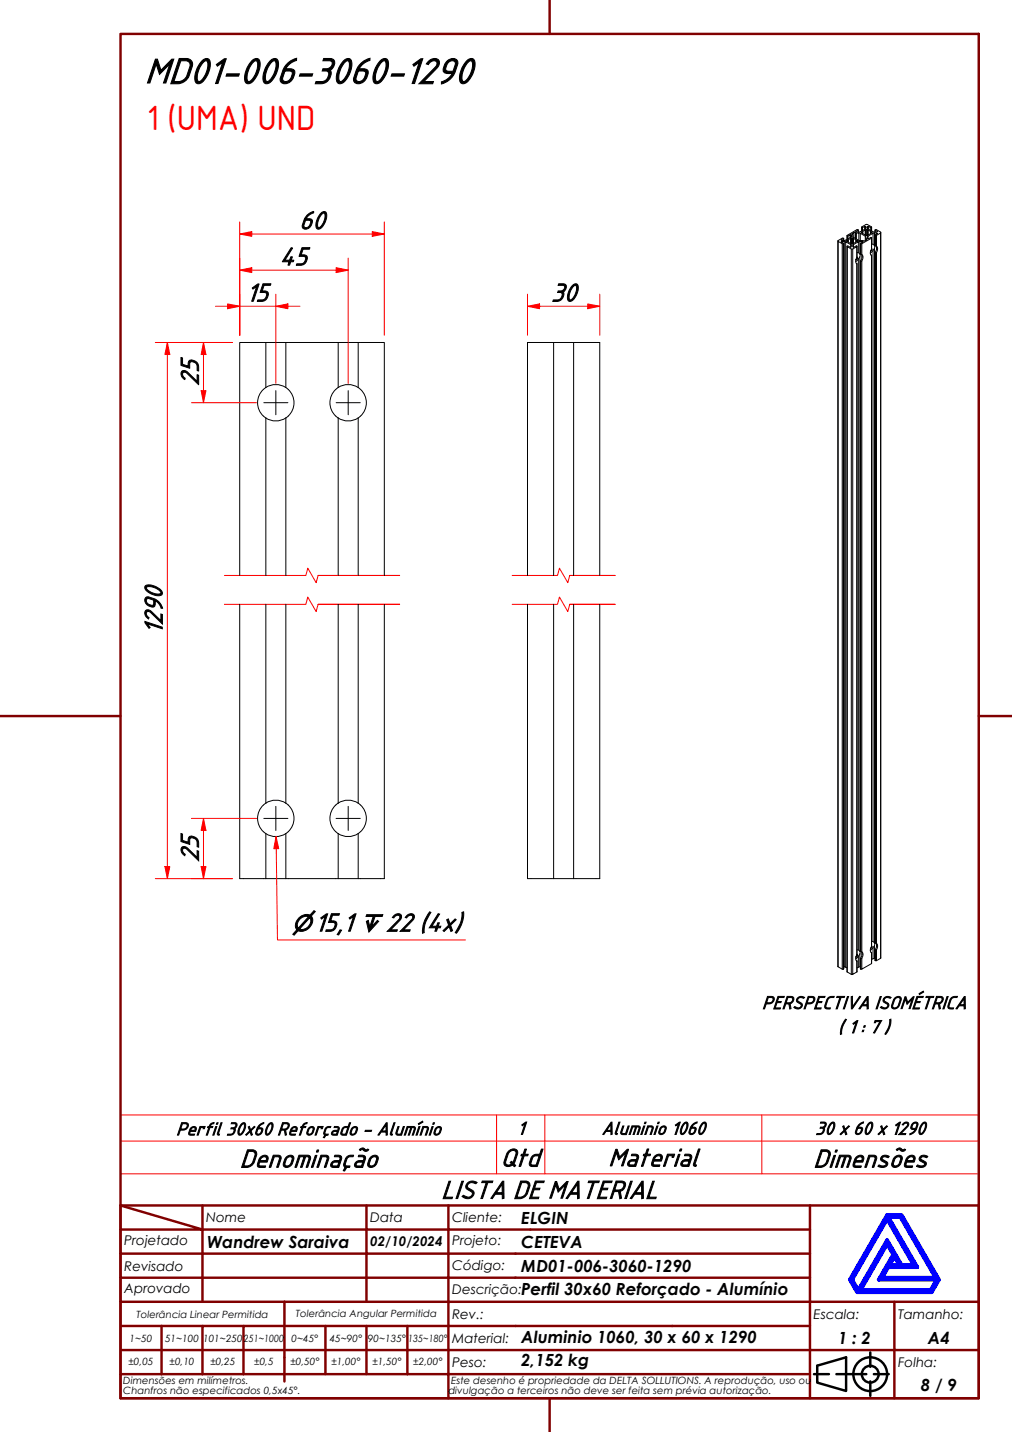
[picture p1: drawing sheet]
<svg xmlns="http://www.w3.org/2000/svg" width="210mm" height="297mm" viewBox="0 0 210 297" stroke-linecap="round" stroke-linejoin="round" font-family="sans-serif">
<!-- layer: Linha Corte (ABNT) -->
<path d="M46.5 119.4h16.9l.4-1.5 1.8 3 .4-1.5h16.9h-16.9M106.2 119.4h9.4l.4-1.5 1.8 3 .4-1.5h9.4h-9.4M46.5 125.4h16.9l.4-1.5 1.8 3 .4-1.5h16.9h-16.9M106.2 125.4h9.4l.4-1.5 1.8 3 .4-1.5h9.4h-9.4" fill="none" stroke="#f00" stroke-width=".21"/>
<!-- layer: Visible (ABNT) -->
<g fill="none" stroke="#000" stroke-width=".21">
<path d="M173.8 50v150.5M174.5 49.8l.5-.3v.4v-.4l-.3-.1-.9 .5v.2M174.5 49.7v.1M174.5 50.2l.2-.1v.2v-.2h.4v150.4M174.5 50.2h.1M174.5 50.2l.5 .3v150.5M174.7 50.6h.2M175.1 50.1l.3 .1M175.7 50v-.1l.2 .3M175.7 49.9v.2M175.7 49.9l.2-.1v.3M175.7 51.1v150.5"/>
<path d="M175.7 48.9v.8M175.9 49.8v.4M175.9 50.2l.5 .2M176.3 48.7h.1M176.3 49.3v-.6l-.4 .3v.6v-.6l-.2-.1v.7M176.4 50.4l.2 .2M176.4 49.5l-.5 .3M176.4 49.5l.1 1M176.4 50.7l.2 .5-.2 .1-.5-.3-.2 .2M176.4 51.3v-.6l-1-.5v150.4M176.4 49.5v.9M176.5 49.5l.1-.1v1.2"/>
<path d="M176.6 49.1v-.3l-.1 .4-1.1 .6h-.9M176.6 48.8l-.2-.1v.5M176.6 51.7h.3M176.7 48.6v-.1l.4-.3v1.1M176.7 48.5v.1M176.7 48.6l.2 .6 1.2 .7 1.2 .1 .4-.2M176.8 49.4h-.2v1.2M176.9 49.4l-.1 1.2M177 50.5l-.1-1.1v1.2M177 49.5v.9M177 49.5l.5 .3M177 50.4l-.4 .2"/>
<path d="M177 50.7l-.1 .5 .2 .1 .5-.3 .1 .2M177 50.7l1-.5v2.2M177 50.7v.6M177.1 48.2h.3M177.4 49.5v-1.3l.1 1.3M177.5 48.3h.1M177.5 49.8l.1 .3M177.5 50.2l-.5 .2M177.5 48.1l.5-.4v.4v-.4h-.3l-2 1.2M177.5 48v.1M177.5 49.8v.4M177.6 53.9l-.1 .1"/>
<path d="M177.6 49.8l.2 .1v.2M177.6 53.8l-.1 .1M177.6 54.6l.1 .1M177.6 49.6v-1.3h.5v1.6M177.7 53.4v-2.2l-.8 .5v150.4l.8-.5v-2.2M177.7 54.7v143.4M177.8 51.1v2.3a.93 .93 0 0 0 0 1.3h-.1M177.8 52.4a.69 .69 0 0 1 .6 .5 .69 .69 0 0 1-.4 .8l-.5 .6M177.8 54.7l-.1 143.4M177.8 53.4h.1M177.8 53.7l-.2 .2M177.8 49.9v.1v-.1"/>
<path d="M177.8 53.4v.3M177.8 50l-.3 .2M177.8 53.4v.2M178 53.7v143.3M178.1 48.3l.3 .1M178.4 50.1l-.4 .1M178.4 53.2v144.2M178.4 49.9v-1.5l1.1 .6v.9M178.5 52.7h.1M178.5 54.2v143.1l.1 .1M178.5 50.5v2.2M178.5 54.1l.1 .1"/>
<path d="M178.5 50.5l.1 2.2M178.6 52.7l.2 .1M178.6 50.6h.2M178.6 54.2v143.2M178.7 52.8l.1 .7-.3 .6M178.7 48.2v.1zM178.7 48.3h.1M178.7 48.3l.2-.2v.3M178.7 48.3l.2 .1M178.7 47.1v.8M178.8 52.8a.9 .9 0 0 1-.2 1.4M178.8 47.2l.9-.7 1.1 .7"/>
<path d="M178.8 50.6v2.2M178.8 54.1v143.4M178.8 53.1v.3M178.8 50.1h.1M178.9 47.2h-.1v.7M178.9 47.2v.6M178.9 48.4h.1M178.9 48.4l.6 .3M178.9 50.2l-.1-.1v.2v-.2h-.4v2.6M178.9 50.2h.1M178.9 50.2l-.4 .3M179.3 47h.2"/>
<path d="M179.3 47.5v-.5l-.4 .2v.6M179.5 47.8l-.6 .3v.3M179.5 47.8v.9M179.5 49l.1 .8M179.5 47.5l-1.1 .6h-.9M179.5 48.7h.1M179.5 47.8l.1-.2v1.2M179.5 48.7l.1 .1M179.6 47.4v-.4l-.1 .5M179.6 47h-.1v.5M179.6 49.5h.1M179.6 47.6l.1 1.3"/>
<path d="M179.6 48.8l.1 .1M179.7 47.6h.2v1.3M179.7 48.9h.2M179.7 49.6v.2M179.7 49.8v-.3v.3M179.9 47.6v1.2M179.9 47.6l.1 .2v.9M179.9 48.8v.1M179.9 47.4l.2-.4v.5M179.9 47l.1 .5 1.1 .6h.9M180 48.7h.1M180 48.7l-.1 .1"/>
<path d="M180 49l-.1 .4 .2 .1 .5-.3 .2 .2-2 1.2M180 49l1.1-.6v2.3M180 49v.5M180.1 47h.1M180.2 47.5v-.5l.5 .2-.1 .6M180.6 48.1l-.6-.3v.9M180.6 48.1v.3M180.6 48.4l-.6 .3M180.6 52.1h.1M180.6 52.1l-.1 .1M180.6 48.1l.2 .2M180.6 48.4h.1"/>
<path d="M180.6 52v.1M180.6 52.9h.2M180.7 47.8l.1-.6v.7M180.8 53v143.3M180.8 51.5v.1a.96 .96 0 0 0 0 1.4v-.1M180.8 50.6a.71 .71 0 0 1 .6 .6 .71 .71 0 0 1-.3 .8l-.6 .5M180.8 51.6h.1M180.8 47.1v.8M180.8 49.3v2.4M180.8 51.9l-.2 .2M180.8 51.6v.1M180.8 48.2v.1z"/>
<path d="M180.8 51.6v.3M180.8 51.7v.2M180.8 48.3l-.2 .1M181.1 52v143.3M181.4 48.3l-.3 .1M181.4 51.5v144.1M181.5 50.9l.1 .1M181.5 52.4l.1 .1M181.5 48.8h.1M181.5 48.8l.1 2.2M181.5 52.4l.1 143.2M181.5 48.8v2.1"/>
<path d="M181.6 51l.2 .1M181.6 48.8h.2M181.6 52.5v143.1M181.7 51l.1 .5-.3 .9M181.8 51.1a.92 .92 0 0 1-.2 1.4M181.8 51.1v-2.3l.8-.5v150.5l-.8 .5v-2.3M181.8 52.4v143.3M181.8 48.6v-.3h-.4v2.7M181.8 51.3v.4M181.8 48.3h.1M182 48.5l-.5 .3v2.1M182 48v.1"/>
<path d="M182 48.1l-.5-.4v.4v-.4l.2-.1 .9 .5v.2M182 48.4v.1M182 48.5l-.2-.2v.2M182.7 48.2l-.1 150.6M55.1 71v9.4M59.3 71v9.4M70.1 71h-20.4v48.4M74.3 71h5.4v48.4M114.8 71h4.2M54.6 80.8a3.8 3.8 0 0 0 0 5.5M54.6 86.3l.5 .4M55.1 86.7a3.8 3.8 0 0 0 4.2 0"/>
<path d="M55.1 80.4a3.8 3.8 0 0 1 4.2 0M55.1 80.4l-.5 .4M55.1 86.7v32.7M59.3 80.4a3.8 3.8 0 0 1 0 6.3M59.3 86.7v32.7M70.1 86.7a3.8 3.8 0 0 0 4.2 0M70.1 80.4a3.8 3.8 0 0 1 4.2 0M70.1 80.4a3.8 3.8 0 0 0 0 6.3M70.1 80.4v-9.4h4.2v9.4M70.1 86.7v32.7M74.3 80.4a3.8 3.8 0 0 1 0 6.3M74.3 86.7v32.7"/>
<path d="M109.4 119.4v-48.4h5.4v48.4M119 119.4v-48.4h5.4v48.4M49.7 125.4v56.9h30v-56.9M55.1 125.4v41.2M59.3 125.4v41.2M70.1 125.4v41.2M74.3 125.4v41.2M109.4 125.4v56.9h15v-56.9M114.8 125.4v56.9M119 125.4v56.9M54.6 167a3.8 3.8 0 0 0 0 5.5M54.6 172.5l.5 .4"/>
<path d="M55.1 172.9a3.8 3.8 0 0 0 4.2 0M55.1 166.6a3.8 3.8 0 0 1 4.2 0M55.1 166.6l-.5 .4M55.1 172.9v9.4M59.3 166.6a3.8 3.8 0 0 1 0 6.3M59.3 172.9v9.4M70.1 172.9a3.8 3.8 0 0 0 4.2 0M70.1 166.6a3.8 3.8 0 0 1 4.2 0M70.1 166.6a3.8 3.8 0 0 0 0 6.3M70.1 172.9v9.4M74.3 166.6a3.8 3.8 0 0 1 0 6.3M74.3 172.9v9.4"/>
<path d="M177.6 198.4l-.1 .1M177.6 199.3l.1 .1M177.7 198.1a.98 .98 0 0 0 0 1.3M177.8 199.4l-.1 2.2M177.8 197a.59 .59 0 0 1 .6 .9M177.8 198h.1M177.8 198.3l-.3 .3M177.8 198v.3M178 198.3v2.3M178.4 197.9v2.6h.1M178.4 197.9l-.9 1M178.5 198.8l.1 2.2"/>
<path d="M178.5 198.8h.1M178.6 197.4l.2 .1M178.6 198.8v2.2M178.7 197.4l.1 .7-.3 .7M178.8 197.5a.9 .9 0 0 1-.2 1.3M178.8 197.7v.3M180.6 196.7v.1M180.6 196.8l-.1 .1M180.6 196.6v.2M180.6 197.5l.2 .1M180.8 197.6v2.3l-2 1.1v-2.2M180.8 196.3a.89 .89 0 0 0 0 1.3"/>
<path d="M180.8 197.6v2.3M180.8 195.3a.62 .62 0 0 1 .6 .8M180.8 196.2v.1M180.8 196.3h.1M180.8 196.6l-.2 .2M180.8 196.3v.3M181.1 196.6v2.3M181.1 198.9l-.3 .1M181.4 196.1v2.7h.1M181.4 198.8l-.3 .1M181.4 196.1l-.9 1.1M181.5 197l.1 2.3"/>
<path d="M181.5 197l.1 .1M181.6 199.3h.2M181.6 195.6l.1 .1a.72 .72 0 0 1 .2 1.1l-.1 .2M181.6 197.1v2.2M181.7 195.7l.1 .5-.3 .8M181.8 197l-.2 .1M181.8 195.9v.4M173.8 200.5v-150.4l.9 .5v150.4M173.8 200.5l.9 .5M174.7 201h.2M175 201h-.1M175 201v-150.5l-.1 150.5"/>
<path d="M175 200.5h.1M175.1 200.5l.3 .1M175.4 200.6l.3 .2M175.7 201.6v-150.4l.9 .5v150.4M175.7 201.6l.9 .5M176.6 202.1h.3M178 200.6l-.2 .2M178.4 200.5l-.4 .1M178.6 201h.2"/>
</g>
<path d="M25 236.7h178v-5.4h-178v12.2M103 231.3v12.2M113 231.3v12.2M158 231.3v12.2M203 236.7v6.8h-178M25 243.5v6.5h178v-6.5" fill="none" stroke="#f00" stroke-width=".21"/>
<!-- layer: Borda A3/A4 (ABNT) -->
<g fill="none" stroke="#800000" stroke-width=".51">
<path d="M25 7h178v283h-178zM114 0v7M0 148.5h25M203 148.5h7M25 250l17 5h-17M25 250h178v40h-178zM42 255h34v5h17M42 255v15M42 250v5M76 250v5h17v5M93 250v5h75M168 250v20h-143"/>
<path d="M25 260h51v10M25 275h17M33.5 275v10M50.5 275h-8.5v10M59 270v16.6M67.5 275v10h-42.5M76 275v10h8.5M84.5 275v10M93 275h-42.5v10M93 260v5h-68M93 275v10h75M93 260h75"/>
<path d="M93 275h75M168 265h-75v10M185.5 270v10h17.5M203 270h-35v10h17.5v10M25 280h143v10M67.5 285h8.5M84.5 285h8.5v5M114 290v7"/>
</g>
<path d="M184 258l1.3 2.2-3 5.2h12l-1.3 2.2h-14.5zM184 252.8l5.5 9.7h-2.5l-3-5.3-6 10.4-1.3-2.2zM184 252h3l7.8 13.4-1.5 2.6h-15.5l-1.5-2.6zM184.2 252.4h2.6l7.3 12.6h-11.1l1.2-2.2h6zM185.5 260.6l1.1 1.9h-2.1z" fill="none" stroke="#00f" stroke-width=".8"/>
<!-- layer: 0 -->
<path d="M177.8 268h15.5" fill="none" stroke="#000" stroke-width=".21"/>
<g fill="none" stroke="#000" stroke-width=".51">
<path d="M168.8 285h3.1M169.5 283.3l6-1.8v7l-6-1.7zM173.5 285h6.2M180.5 280.5v3M180.5 286.5v3M181.3 285h3"/>
<circle cx="180.5" cy="285" r="3.5"/>
<circle cx="180.5" cy="285" r="1.75"/>
</g>
<!-- layer: Marca de centro (ISO) -->
<path d="M54.7 83.5h5M57.2 81v5M69.7 83.5h5M72.2 81v5M54.7 169.8h5M57.2 167.3v5M69.7 169.8h5M72.2 167.3v5" fill="none" stroke="#000" stroke-width=".21"/>
<path d="M42.2 179.8v2.5" fill="none" stroke="#f00" stroke-width=".21"/>
<path d="M41.7 179.8h1l-.5 2.5z" fill="#f00"/>
<path d="M41.7 179.8h1l-.5 2.5zM42.2 169.8v2.5" fill="none" stroke="#f00" stroke-width=".21"/>
<path d="M42.2 169.8l.5 2.5h-1z" fill="#f00"/>
<path d="M34.7 179.8v2.5M39.7 169.8h13.5M42.2 169.8l.5 2.5h-1zM42.2 172.3v7.5M39.7 182.3h8.5" fill="none" stroke="#f00" stroke-width=".21"/>
<path d="M34.2 179.8h1l-.5 2.5z" fill="#f00"/>
<path d="M34.7 71v2.5M34.2 179.8h1l-.5 2.5z" fill="none" stroke="#f00" stroke-width=".21"/>
<path d="M34.7 71l.5 2.5h-1z" fill="#f00"/>
<path d="M32.2 71h16M34.7 71l.5 2.5h-1zM34.7 73.5v106.3M42.2 81v2.5M32.2 182.3h16" fill="none" stroke="#f00" stroke-width=".21"/>
<path d="M41.7 81h1l-.5 2.5z" fill="#f00"/>
<path d="M42.2 71v2.5M41.7 81h1l-.5 2.5z" fill="none" stroke="#f00" stroke-width=".21"/>
<path d="M42.2 71l.5 2.5h-1z" fill="#f00"/>
<path d="M39.7 71h8.5M42.2 71l.5 2.5h-1zM42.2 73.5v7.5M47.2 63.5h2.5M39.7 83.5h13.5" fill="none" stroke="#f00" stroke-width=".21"/>
<path d="M47.2 63l2.5 .5-2.5 .5z" fill="#f00"/>
<path d="M47.2 63l2.5 .5-2.5 .5zM57.2 63.5h2.5" fill="none" stroke="#f00" stroke-width=".21"/>
<path d="M57.2 63.5l2.5-.5v1z" fill="#f00"/>
<path d="M49.7 56h2.5M44.7 63.5h2.5M49.7 63.5h7.5M49.7 61v8.5M57.2 63.5l2.5-.5v1zM57.2 61v18.5M59.7 63.5h2.5" fill="none" stroke="#f00" stroke-width=".21"/>
<path d="M49.7 56l2.5-.5v1z" fill="#f00"/>
<path d="M49.7 56l2.5-.5v1zM69.7 56h2.5" fill="none" stroke="#f00" stroke-width=".21"/>
<path d="M69.7 55.5l2.5 .5-2.5 .5z" fill="#f00"/>
<path d="M49.7 53.5v16M49.7 48.5h2.5M52.2 56h17.5M69.7 55.5l2.5 .5-2.5 .5zM72.2 53.5v26" fill="none" stroke="#f00" stroke-width=".21"/>
<path d="M49.7 48.5l2.5-.5v1z" fill="#f00"/>
<path d="M49.7 48.5l2.5-.5v1zM77.2 48.5h2.5" fill="none" stroke="#f00" stroke-width=".21"/>
<path d="M77.2 48l2.5 .5-2.5 .5z" fill="#f00"/>
<path d="M49.7 46v23.5M52.2 48.5h25M77.2 48l2.5 .5-2.5 .5zM79.7 46v23.5" fill="none" stroke="#f00" stroke-width=".21"/>
<path d="M57.3 173.5v2.5" fill="none" stroke="#f00" stroke-width=".21"/>
<path d="M57.3 173.5l.5 2.5-1 .1z" fill="#f00"/>
<path d="M57.3 173.5l.5 2.5-1 .1zM57.3 176l.3 19h38.9" fill="none" stroke="#f00" stroke-width=".21"/>
<path d="M109.4 63.5h2.5" fill="none" stroke="#f00" stroke-width=".21"/>
<path d="M109.4 63.5l2.5-.5v1z" fill="#f00"/>
<path d="M109.4 63.5l2.5-.5v1zM121.9 63.5h2.5" fill="none" stroke="#f00" stroke-width=".21"/>
<path d="M121.9 63l2.5 .5-2.5 .5z" fill="#f00"/>
<path d="M109.4 61v8.5M111.9 63.5h10M121.9 63l2.5 .5-2.5 .5zM124.4 61v8.5" fill="none" stroke="#f00" stroke-width=".21"/>
<text font-size="8.1" x="30" y="17.3">MD01-006-3060-1290</text>
<text font-size="7" fill="#f00" x="30.5" y="26.9">1 (UMA) UND</text>
<g font-size="5.7">
<text x="62" y="47.5">60</text>
<text x="58" y="55">45</text>
<text x="51" y="62.4">15</text>
<text x="114.2" y="62.4">30</text>
<text x="41.1" y="80.1" transform="rotate(-90 41.1 80.1)">25</text>
<text x="33.6" y="131.6" transform="rotate(-90 33.6 131.6)">1290</text>
<text x="41.1" y="178.8" transform="rotate(-90 41.1 178.8)">25</text>
<text x="65.3" y="193.1">15,1</text>
<text x="80.1" y="193.1">22 (4x)</text>
<text x="49.7" y="242.1">Denominação</text>
<text x="103.8" y="241.9">Qtd</text>
<text x="126.2" y="241.9">Material</text>
<text x="168.7" y="242.1">Dimensões</text>
<text x="91.5" y="248.6">LISTA DE MATERIAL</text>
</g>
<g font-size="4.8">
<text x="60.6" y="193.1">⌀</text>
<text x="74.6" y="193.1">↧</text>
</g>
<g font-size="4">
<text x="158.1" y="209.2">PERSPECTIVA ISOMÉTRICA</text>
<text x="173.8" y="214.2">( 1 : 7 )</text>
<text x="36.5" y="235.4">Perfil 30x60 Reforçado - Alumínio</text>
<text x="107.3" y="235.3">1</text>
<text x="124.8" y="235.3">Aluminio 1060</text>
<text x="169.1" y="235.3">30 x 60 x 1290</text>
</g>
<g font-size="3.5">
<text x="108.1" y="253.8">ELGIN</text>
<text x="43" y="258.8">Wandrew Saraiva</text>
<text x="108.1" y="263.8">MD01-006-3060-1290</text>
<text x="108.1" y="258.8">CETEVA</text>
<text x="108.1" y="268.6">Perfil 30x60 Reforçado - Alumínio</text>
<text x="108.1" y="278.7">Aluminio 1060, 30 x 60 x 1290</text>
<text x="173.8" y="278.8">1 : 2</text>
<text x="192.5" y="278.8">A4</text>
<text x="108.1" y="283.4">2,152 kg</text>
<text x="191" y="288.6">8 / 9</text>
</g>
<g font-size="2.8">
<text x="42.8" y="253.5">Nome</text>
<text x="76.8" y="253.5">Data</text>
<text x="93.8" y="253.6">Cliente:</text>
<text x="25.8" y="263.6">Revisado</text>
<text x="25.8" y="258.3">Projetado</text>
<text x="76.8" y="258.4">02/10/2024</text>
<text x="93.8" y="263.3">Código:</text>
<text x="93.8" y="258.3">Projeto:</text>
<text x="25.8" y="268.3">Aprovado</text>
<text x="93.8" y="268.3">Descrição:</text>
<text x="93.8" y="273.5">Rev.:</text>
<text x="168.8" y="273.5">Escala:</text>
<text x="186.3" y="273.5">Tamanho:</text>
<text x="93.8" y="278.6">Material:</text>
<text x="93.8" y="283.5">Peso:</text>
<text x="186.3" y="283.6">Folha:</text>
</g>
<g font-size="2.1">
<text x="28.3" y="273.3">Tolerância Linear Permitida</text>
<text x="61.4" y="273.1">Tolerância Angular Permitida</text>
<text x="26.9" y="278.3">1~50</text>
<text x="34.2" y="278.3">51~100</text>
<text x="42.1" y="278.3">101~250</text>
<text x="50.5" y="278.3">251~1000</text>
<text x="60.5" y="278.3">0~45°</text>
<text x="68.4" y="278.3">45~90°</text>
<text x="76.3" y="278.3">90~135°</text>
<text x="84.7" y="278.3">135~180°</text>
<text x="25.6" y="287.1">Dimensões em milímetros.</text>
<text x="26.6" y="283.2">±0,05</text>
<text x="35.2" y="283.2">±0,10</text>
<text x="43.6" y="283.2">±0,25</text>
<text x="52.7" y="283.2">±0,5</text>
<text x="60.2" y="283.2">±0,50°</text>
<text x="68.7" y="283.2">±1,00°</text>
<text x="77.2" y="283.2">±1,50°</text>
<text x="85.7" y="283.2">±2,00°</text>
<text x="93.6" y="287.1">Este desenho é propriedade da DELTA SOLLUTIONS. A reprodução, uso ou</text>
<text x="25.6" y="289.2">Chanfros não especificados 0,5x45°.</text>
<text x="93" y="289.2">divulgação a terceiros não deve ser feita sem prévia autorização.</text>
</g>
</svg>
